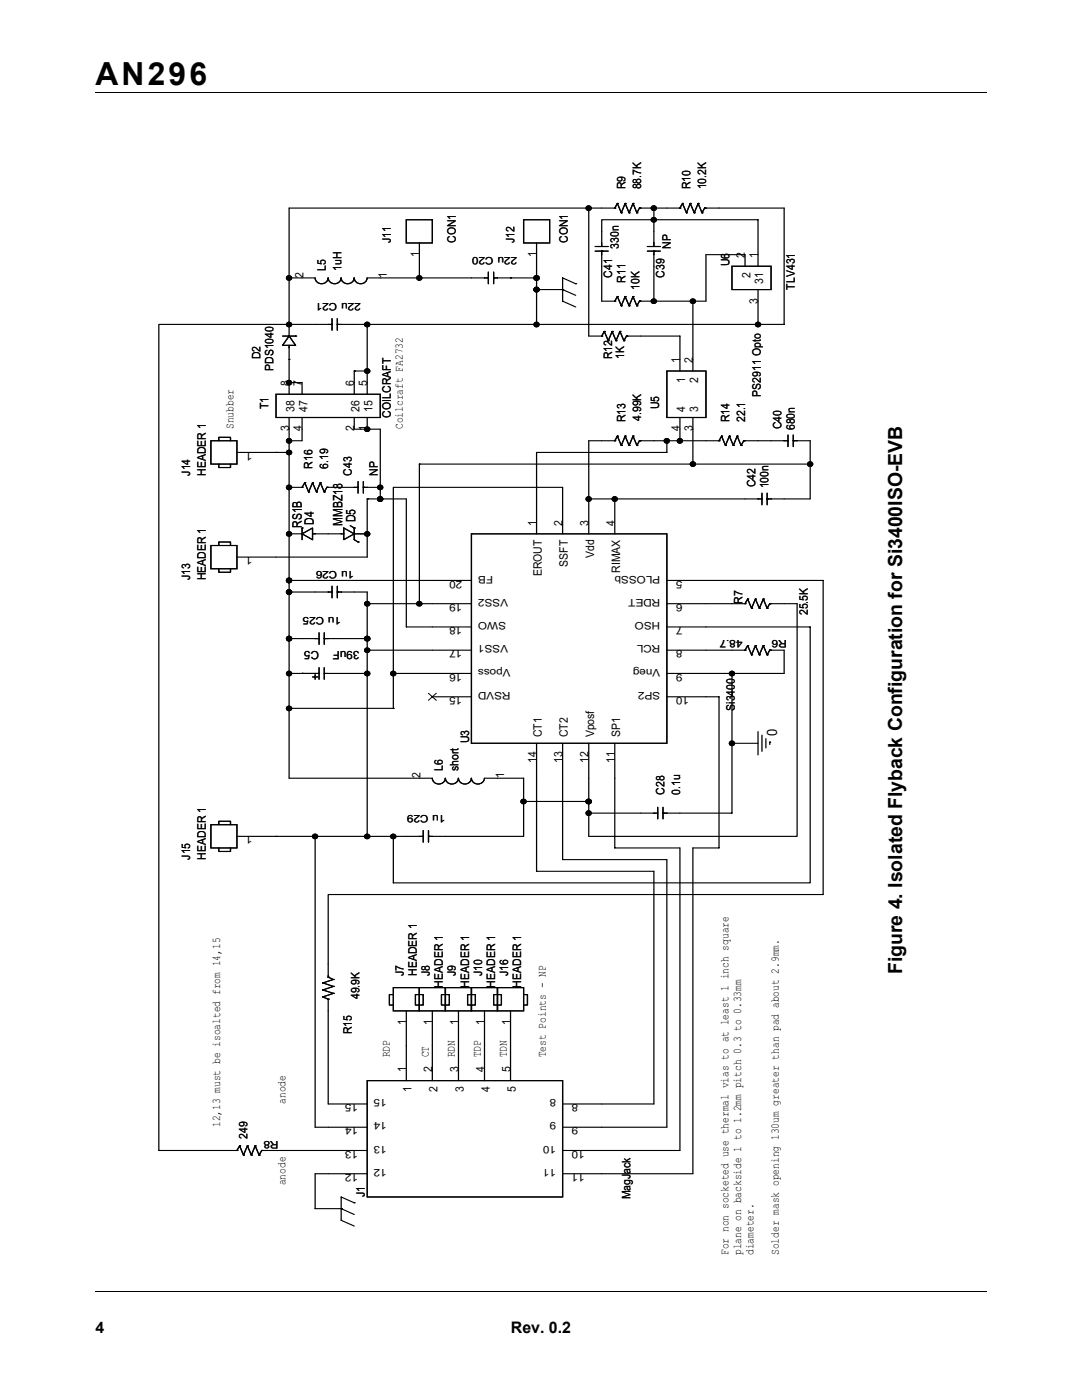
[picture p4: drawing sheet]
<svg xmlns="http://www.w3.org/2000/svg" width="216mm" height="279mm" viewBox="0 0 216 279" stroke-linecap="round" stroke-linejoin="round" font-family="sans-serif">
<path d="M19 18.4h177.8M19.1 257.8h177.8" fill="none" stroke="#000" stroke-width=".2"/>
<g fill="#fff">
<path d="M159.3 259.4h38.1v14.5h-38.1z"/>
<path d="M159.4 259.4h38v14.5h-38z"/>
<path d="M27.8 28.4h140.9v224.4h-140.9z"/>
</g>
<g fill="none" stroke="#000" stroke-width=".24">
<path d="M57.7 55.5h5.2a1.3 1.3 0 0 0 1.3 1.1 1.3 1.3 0 0 0 1.3-1.1M65.5 55.5a1.29 1.29 0 0 0 1.3 1.1 1.29 1.29 0 0 0 1.3-1.1M68.1 55.5a1.3 1.3 0 0 0 1.3 1.1 1.3 1.3 0 0 0 1.3-1.1 1.3 1.3 0 0 0 1.3 1.1 1.3 1.3 0 0 0 1.3-1.1M73.3 55.5h24.1M81.1 43.9h5.2v4.6h-5.2zM83.7 55.5h.1M83.7 48.5v7M97.4 54.3v2.3M98.5 55.5h.1M98.5 55.5h8.6M98.5 54.3v2.3M101.9 55.5h.1"/>
<path d="M104.5 43.9h5.2v4.6h-5.2zM107.1 57.8h.1M107.1 48.5v16.2M107.1 57.8h5.2M112.3 57.8h.1M112.3 57.8l2.6 1.1M114.9 56.6h.1M114.9 56.6l-2.6-1.1v4.6l2.6 1.2M117.5 41.5h.1M117.5 41.5v25.6h2.6M118.8 50.1h2.6M118.8 49.2h2.6"/>
<path d="M120.1 50.1h.1M120.1 50.1v10h2.6M122.7 41.5h.1M122.7 41.5h-65v25.6M123.2 59.2h.1M123.2 40.6h.1M123.2 59.2l.8 1.8M123.2 59.2l-.5 .9M123.2 40.6l.8 1.9M123.2 40.6l-.5 .9M124 42.5h.1M124.7 59.2h.1"/>
<path d="M124.7 40.6h.1M124.7 59.2l.8 1.8M124.7 59.2l-.7 1.8M124.7 40.6l.8 1.9M124.7 40.6l-.7 1.9M125.5 42.5h.1M126.3 59.2h.1M126.3 40.6h.1M126.3 59.2l.8 1.8M126.3 59.2l-.8 1.8M126.3 40.6l.8 1.9M126.3 40.6l-.8 1.9"/>
<path d="M127.1 42.5h.1M127.6 41.5h.1M127.6 41.5h8.1M127.6 41.5l-.5 1M129.2 50.1h2.6M129.2 49.2h2.6M130.5 43.9h.1M130.5 41.5h.1M130.5 43.9h-10.4v5.3M130.5 50.1h.1M130.5 41.5v7.7M130.5 50.1v10"/>
<path d="M130.5 43.9h20.8v9.2M135.7 41.5h.1M136.2 40.6h.1M136.2 40.6l.8 1.9M136.2 40.6l-.5 .9M137 42.5h.1M137.7 40.6h.1M137.7 40.6l.8 1.9M137.7 40.6l-.7 1.9M138.5 42.5h.1M139.3 40.6h.1M139.3 40.6l.8 1.9"/>
<path d="M139.3 40.6l-.8 1.9M140.1 42.5h.1M140.6 41.5h.1M140.6 41.5h15.9v23.2h-89.2M140.6 41.5l-.5 1M146.1 53.1h7.8v4.7h-7.8zM148.7 53.1v-2.3h-7.8v9.3h-2.6M151.3 57.8v6.9M55.1 78.7h20.8v4.6h-20.8zM56.4 67.1h2.6M57.7 64.7h.1M57.7 64.7h-26v164.9h15.6"/>
<path d="M57.7 71.7v4.7h2.6v2.3M57.7 71.7h.1M57.7 67.1l1.3 1.8h-2.6zM57.7 68.9v2.8M57.7 76.4v2.3M57.7 64.7h8.6M59 67.1h.1M66.3 63.6v2.3M67.3 64.7h.1M67.3 63.6v2.3M70.7 74h.1M70.7 74h2.6"/>
<path d="M70.7 74v4.7M73.3 74h.1M73.3 64.7v14M107.1 64.7h.1M120.1 67.1h.1M120.6 66.1h.1M120.6 66.1l.8 1.9M120.6 66.1l-.5 1M121.4 68h.1M122.2 66.1h.1M122.2 66.1l.7 1.9M122.2 66.1l-.8 1.9"/>
<path d="M122.7 60.1h.1M122.9 68h.1M123.7 66.1h.1M123.7 66.1l.8 1.9M123.7 66.1l-.8 1.9M124 61h.1M124.5 68h.1M125 67.1h.1M125 67.1h10.7v6.9M125 67.1l-.5 .9M125.5 61h.1M127.1 61h.1"/>
<path d="M127.6 60.1h.1M127.6 60.1h2.9M127.6 60.1l-.5 .9M130.5 60.1h.1M130.5 60.1h7.8v13.9M133.1 74h7.8v9.3h-7.8zM138.3 60.1h.1M42.1 88h5.2v4.6h-5.2zM43.7 88v-.7h2.3v.7M43.7 92.6v.7h2.3v-.7M47.3 90.3h10.4M55.1 90.3h.1"/>
<path d="M57.7 88h.1M57.7 97.3h.1M57.7 83.3v51.1M57.7 97.3h2.6M60.3 97.3h.1M60.3 83.3v4.7h-2.6M60.8 96.3h.1M60.8 96.3l.8 1.9M60.8 96.3l-.5 1M61.6 98.2h.1M62.4 96.3h.1M62.4 96.3l.7 1.9"/>
<path d="M62.4 96.3l-.8 1.9M63.1 98.2h.1M63.9 96.3h.1M63.9 96.3l.8 1.9M63.9 96.3l-.8 1.9M64.7 98.2h.1M65.2 97.3h.1M65.2 97.3h6.3M65.2 97.3l-.5 .9M70.7 83.3v2.4h5.2v13.9M71.5 96.1v2.3M72.5 97.3h.1"/>
<path d="M72.5 97.3h3.4M72.5 96.1v2.3M73.3 85.7h.1M73.3 99.6h.1M73.3 83.3v2.4M73.3 99.6v11.6h-26M73.3 99.6h7.8v25.5h13M75.9 97.3h.1M75.9 99.6h.1M83.7 92.6h.1M83.7 92.6v27.9M117.5 99.6h.1"/>
<path d="M117.5 99.6h34.5M122.7 99.6h.1M122.7 88h.1M122.7 88h-5.2v18.5M122.7 99.6v6.9M123.2 87h.1M123.2 87l.8 1.9M123.2 87l-.5 1M124 88.9h.1M124.7 87h.1M124.7 87l.8 1.9M124.7 87l-.7 1.9"/>
<path d="M125.5 88.9h.1M126.3 87h.1M126.3 87l.8 1.9M126.3 87l-.8 1.9M127.1 88.9h.1M127.6 88h.1M127.6 88h5.5M127.6 88l-.5 .9M133.1 88h.1M133.1 88v2.3h-26v16.2M135.7 88h.1M135.7 83.3v4.7h-2.6"/>
<path d="M135.7 88h7.8M138.3 92.6h.1M138.3 83.3v9.3h-54.6M138.3 92.6h23.4M143.5 88h.1M144 87h.1M144 87l.8 1.9M144 87l-.5 1M144.8 88.9h.1M145.5 87h.1M145.5 87l.8 1.9M145.5 87l-.7 1.9"/>
<path d="M146.3 88.9h.1M147.1 87h.1M147.1 87l.8 1.9M147.1 87l-.8 1.9M147.9 88.9h.1M148.4 88h.1M148.4 88h8.8M148.4 88l-.5 .9M152 98.4v2.3M153.1 99.6h.1M153.1 98.4v2.3M157.2 86.8v2.3"/>
<path d="M158.3 88h.1M158.3 88h3.4v11.6h-8.6M158.3 86.8v2.3M42.1 108.9h5.2v4.6h-5.2zM43.7 108.9v-.7h2.3v.7M43.7 113.5v.7h2.3v-.7M57.7 118.1h.1M57.7 115.8h.1M57.7 106.5h.1M57.7 118.1h8.6M57.7 115.8h36.4M57.7 106.5h2.6"/>
<path d="M60.3 106.5l2.1-1.1v2.3zM60.3 105.4h.1M60.3 105.4v2.3M62.4 106.5h6.2M66.3 117v2.3M67.3 118.1h.1M67.3 118.1h6v16.3M67.3 117v2.3M68.6 105.4l2.1 1.1-2.1 1.2zM69.9 104.9l.8 .5M70.7 105.4h.1M70.7 105.4v2.3l.8 .5"/>
<path d="M70.7 106.5h2.6M71.5 108.2h.1M73.3 106.5h.1M94.1 106.5h39v41.8h-39zM112.3 106.5v-9.2h-33.8v37.1M133.1 115.8h31.2v62.7h-98.8v16.5M149.2 119.6h.1M149.2 119.6l.8 1.8M149.2 119.6l-.5 .9M150.7 119.6h.1M150.7 119.6l.8 1.8M150.7 119.6l-.7 1.8"/>
<path d="M152.3 119.6h.1M152.3 119.6l.8 1.8M152.3 119.6l-.8 1.8M57.7 127.4h.1M57.7 134.4h.1M57.7 127.4h6M60.3 134.4h-2.6v7M60.3 134.4h.1M60.3 134.4h3.4M62.4 135.1h1M62.9 134.6v1M63.7 126.3v2.3"/>
<path d="M63.7 133.3v2.3M64.7 134.4h8.6v32.5M64.7 127.4h.1M64.7 127.4h8.6M64.7 126.3v2.3M64.7 133.3v2.3M73.3 129.8h.1M73.3 134.4h.1M73.3 127.4h.1M73.3 120.5h.1M73.3 129.8h20.8M73.3 120.5h20.8"/>
<path d="M86.3 139.1h7.8M94.1 134.4h-15.6v7M133.1 125.1h28.6v51.1h-83.2v-9.3M133.1 139.1h10.4v30.1h-5.2v65h-26M133.1 129.8h15.6M133.1 120.5h15.6M146.1 134.4h.1M146.1 134.4v13.9M148.7 129.8h.1M148.7 120.5h.1M149.2 128.8h.1M149.2 128.8l.8 1.9"/>
<path d="M149.2 128.8l-.5 1M150 130.7h.1M150 121.4h.1M150.7 128.8h.1M150.7 128.8l.8 1.9M150.7 128.8l-.7 1.9M151.5 130.7h.1M151.5 121.4h.1M152.3 128.8h.1M152.3 128.8l.8 1.9M152.3 128.8l-.8 1.9M153.1 130.7h.1"/>
<path d="M153.1 121.4h.1M153.6 120.5h5.5v46.4h-41.6v-18.6M153.6 129.8h.1M153.6 120.5h.1M153.6 129.8h2.9v4.6h-23.4M153.6 129.8l-.5 .9M153.6 120.5l-.5 .9M57.7 141.4h.1M78.5 141.4h.1M78.5 141.4h-20.8v13.9h28.6M86.3 155.3a1.3 1.3 0 0 0 1.3 1.2 1.3 1.3 0 0 0 1.3-1.2M88.9 155.3a1.31 1.31 0 0 0 1.3 1.2 1.31 1.31 0 0 0 1.3-1.2 1.29 1.29 0 0 0 1.3 1.2 1.29 1.29 0 0 0 1.3-1.2"/>
<path d="M94.1 155.3a1.3 1.3 0 0 0 1.3 1.2 1.3 1.3 0 0 0 1.3-1.2M96.7 155.3h7.8v11.6h-19M104.5 159.9h.1M104.5 159.9h13M107.1 148.3v25.6h23.4v46.4h-18.2M112.3 148.3v23.3h20.8v53.4h-20.8M122.7 148.3v20.9h13v60.4h-23.4M146.1 148.3h.1M151.3 148.3h-5.2v14h-13.8M151.3 146v4.7M152 146.7v3.3M152.8 147.4v1.9"/>
<path d="M153.6 148.1h.1M153.6 148.1v.5M42.1 164.6h5.2v4.6h-5.2zM43.7 164.6v-.7h2.3v.7M43.7 169.2v.7h2.3v-.7M47.3 166.9h37.1M55.1 166.9h.1M62.9 166.9v58.1h10.4M73.3 166.9h.1M78.5 166.9h.1M84.4 165.8v2.3M85.5 166.9h.1"/>
<path d="M85.5 165.8v2.3M117.5 162.3h.1M117.5 162.3h13.7M131.2 161.1v2.3M132.3 162.3h.1M132.3 161.1v2.3M64.4 196.2h.1M64.4 197.6h.1M64.4 199h.1M64.4 196.2l2.1 .7M64.4 197.6l2.1 .7M64.4 199l1.1 .4"/>
<path d="M65.5 199.4h.1M65.5 195h.1M65.5 199.4v20.9h7.8M65.5 195l1 .5M66.5 195.5h.1M66.5 196.9h.1M66.5 198.3h.1M66.5 195.5l-2.1 .7M66.5 196.9l-2.1 .7M66.5 198.3l-2.1 .7M78.5 197.1h5.2v4.6h-5.2zM78.5 198.5h-.8v2.1h.8"/>
<path d="M82.9 198.5h1.5v2.1h-1.5zM83.7 197.1h5.2v4.6h-5.2zM88.1 198.5h1.6v2.1h-1.6zM88.9 197.1h5.2v4.6h-5.2zM93.3 198.5h1.6v2.1h-1.6zM94.1 197.1h5.2v4.6h-5.2zM98.5 198.5h1.6v2.1h-1.6zM99.3 197.1h5.2v4.6h-5.2zM104.5 198.5h.7v2.1h-.7M73.3 215.7h39v23.2h-39zM81.1 201.7v14M86.3 201.7v14"/>
<path d="M91.5 201.7v14M96.7 201.7v14M101.9 201.7v14M47.3 229.6h.1M47.8 228.7h.1M47.8 228.7l.8 1.8M47.8 228.7l-.5 .9M48.6 230.5h.1M49.4 228.7h.1M49.4 228.7l.8 1.8M49.4 228.7l-.8 1.8M50.2 230.5h.1"/>
<path d="M50.9 228.7h.1M50.9 228.7l.8 1.8M50.9 228.7l-.7 1.8M51.7 230.5h.1M52.2 229.6h.1M52.2 229.6h21.1M52.2 229.6l-.5 .9M73.3 234.2h-10.4v7h5.2M68.1 241.2h.1M68.1 241.2l2.6 1.2M70.7 240h.1M70.7 240l-2.6-1.1v4.6l2.6 1.2"/>
</g>
<g fill="#000" stroke="#000" stroke-width=".24">
<circle cx="57.7" cy="55.5" r=".49"/>
<circle cx="83.7" cy="55.5" r=".49"/>
<circle cx="107.1" cy="55.5" r=".49"/>
<circle cx="107.1" cy="57.8" r=".49"/>
<circle cx="117.5" cy="41.6" r=".49"/>
<circle cx="130.5" cy="41.6" r=".49"/>
<circle cx="130.5" cy="43.9" r=".49"/>
<circle cx="57.7" cy="76.4" r=".49"/>
<circle cx="57.7" cy="64.8" r=".49"/>
<circle cx="73.3" cy="64.8" r=".49"/>
<circle cx="73.3" cy="74.1" r=".49"/>
<circle cx="107.1" cy="64.8" r=".49"/>
<circle cx="130.5" cy="60.1" r=".49"/>
<circle cx="138.3" cy="60.1" r=".49"/>
<circle cx="151.3" cy="64.8" r=".49"/>
<circle cx="57.7" cy="97.3" r=".49"/>
<circle cx="57.7" cy="90.3" r=".49"/>
<circle cx="57.7" cy="88" r=".49"/>
<circle cx="73.3" cy="85.7" r=".49"/>
<circle cx="75.9" cy="97.3" r=".49"/>
<circle cx="75.9" cy="99.6" r=".49"/>
<circle cx="117.5" cy="99.6" r=".49"/>
<circle cx="122.7" cy="99.6" r=".49"/>
<circle cx="133" cy="88" r=".49"/>
<circle cx="135.7" cy="88" r=".49"/>
<circle cx="138.3" cy="92.6" r=".49"/>
<circle cx="161.7" cy="92.6" r=".49"/>
<circle cx="57.7" cy="115.9" r=".49"/>
<circle cx="57.7" cy="106.6" r=".49"/>
<circle cx="57.7" cy="118.2" r=".49"/>
<circle cx="73.3" cy="106.6" r=".49"/>
<circle cx="57.7" cy="134.4" r=".49"/>
<circle cx="57.7" cy="127.5" r=".49"/>
<circle cx="73.3" cy="134.4" r=".49"/>
<circle cx="73.3" cy="120.5" r=".49"/>
<circle cx="73.3" cy="127.5" r=".49"/>
<circle cx="73.3" cy="129.8" r=".49"/>
<circle cx="78.5" cy="134.4" r=".49"/>
<circle cx="83.7" cy="120.5" r=".49"/>
<circle cx="146" cy="134.4" r=".49"/>
<circle cx="57.7" cy="141.4" r=".49"/>
<circle cx="104.5" cy="160" r=".49"/>
<circle cx="117.5" cy="160" r=".49"/>
<circle cx="146" cy="148.4" r=".49"/>
<circle cx="62.9" cy="167" r=".49"/>
<circle cx="73.3" cy="167" r=".49"/>
<circle cx="78.5" cy="167" r=".49"/>
<circle cx="117.5" cy="162.3" r=".49"/>
</g>
<path d="M85.5 138.4l1.6 1.4M87.1 138.3l-1.6 1.5" fill="none" stroke="#000" stroke-width=".2"/>
<text font-size="6.3" x="19" y="16.9">AN296</text>
<text font-size="3.9" x="180" y="194.4" transform="rotate(-90 180 194.4)">Figure 4. Isolated Flyback Configuration for Si3400ISO-EVB</text>
<g font-size="3.2">
<text x="19" y="266">4</text>
<text x="102" y="266">Rev. 0.2</text>
</g>
<text font-size="2.9" x="155.1" y="147" transform="rotate(-90 155.1 147)">0</text>
<g font-size="2.6">
<text x="60.3" y="105.4" transform="rotate(-90 60.3 105.4)">RS1B</text>
<text x="62.6" y="104.7" transform="rotate(-90 62.6 104.7)">D4</text>
<text x="68.3" y="104.9" transform="rotate(-90 68.3 104.9)">MMBZ18</text>
<text x="70.9" y="104.2" transform="rotate(-90 70.9 104.2)">D5</text>
</g>
<g font-size="2.3">
<text x="124.8" y="37.8" transform="rotate(-90 124.8 37.8)">R9</text>
<text x="127.9" y="37.8" transform="rotate(-90 127.9 37.8)">88.7K</text>
<text x="137.8" y="37.8" transform="rotate(-90 137.8 37.8)">R10</text>
<text x="140.9" y="37.8" transform="rotate(-90 140.9 37.8)">10.2K</text>
<text x="78" y="48.5" transform="rotate(-90 78 48.5)">J11</text>
<text x="83.7" y="51.3" transform="rotate(-90 83.7 51.3)">1</text>
<text x="91" y="48.5" transform="rotate(-90 91 48.5)">CON1</text>
<text x="102.7" y="48.5" transform="rotate(-90 102.7 48.5)">J12</text>
<text x="107" y="51.3" transform="rotate(-90 107 51.3)">1</text>
<text x="113.3" y="48.5" transform="rotate(-90 113.3 48.5)">CON1</text>
<text x="123.5" y="49.7" transform="rotate(-90 123.5 49.7)">330n</text>
<text x="133.9" y="49.7" transform="rotate(-90 133.9 49.7)">NP</text>
<text x="145.6" y="53.1" transform="rotate(-90 145.6 53.1)">U6</text>
<text x="148.6" y="51.5" transform="rotate(-90 148.6 51.5)">2</text>
<text x="151.2" y="51.5" transform="rotate(-90 151.2 51.5)">1</text>
<text x="60.5" y="55.4" transform="rotate(-90 60.5 55.4)">2</text>
<text x="65" y="54.1" transform="rotate(-90 65 54.1)">L5</text>
<text x="68.1" y="54.1" transform="rotate(-90 68.1 54.1)">1uH</text>
<text x="77.2" y="55.4" transform="rotate(-90 77.2 55.4)">1</text>
<text x="122.2" y="55.5" transform="rotate(-90 122.2 55.5)">C41</text>
<text x="124.8" y="56.4" transform="rotate(-90 124.8 56.4)">R11</text>
<text x="127.6" y="57.8" transform="rotate(-90 127.6 57.8)">10K</text>
<text x="132.6" y="55.5" transform="rotate(-90 132.6 55.5)">C39</text>
<text x="149.7" y="55.5" transform="rotate(-90 149.7 55.5)">2</text>
<text x="152.3" y="56.6" transform="rotate(-90 152.3 56.6)">31</text>
<text x="158.6" y="57.8" transform="rotate(-90 158.6 57.8)">TLV431</text>
<text x="151.2" y="60.6" transform="rotate(-90 151.2 60.6)">3</text>
<text x="52" y="71.7" transform="rotate(-90 52 71.7)">D2</text>
<text x="122.2" y="71.7" transform="rotate(-90 122.2 71.7)">R12</text>
<text x="124.5" y="71.7" transform="rotate(-90 124.5 71.7)">1K</text>
<text x="54.6" y="74" transform="rotate(-90 54.6 74)">PDS1040</text>
<text x="57.7" y="77.1" transform="rotate(-90 57.7 77.1)">8</text>
<text x="60.3" y="77.1" transform="rotate(-90 60.3 77.1)">7</text>
<text x="70.7" y="77.1" transform="rotate(-90 70.7 77.1)">6</text>
<text x="73.3" y="77.1" transform="rotate(-90 73.3 77.1)">5</text>
<text x="135.6" y="72.4" transform="rotate(-90 135.6 72.4)">1</text>
<text x="136.7" y="76.4" transform="rotate(-90 136.7 76.4)">1</text>
<text x="138.2" y="72.4" transform="rotate(-90 138.2 72.4)">2</text>
<text x="139.3" y="76.4" transform="rotate(-90 139.3 76.4)">2</text>
<text x="53.5" y="81.7" transform="rotate(-90 53.5 81.7)">T1</text>
<text x="58.7" y="82.2" transform="rotate(-90 58.7 82.2)">38</text>
<text x="61.3" y="82.2" transform="rotate(-90 61.3 82.2)">47</text>
<text x="71.7" y="82.2" transform="rotate(-90 71.7 82.2)">26</text>
<text x="74.3" y="82.2" transform="rotate(-90 74.3 82.2)">15</text>
<text x="78" y="83.3" transform="rotate(-90 78 83.3)">COILCRAFT</text>
<text x="131.5" y="81.7" transform="rotate(-90 131.5 81.7)">U5</text>
<text x="136.7" y="82.2" transform="rotate(-90 136.7 82.2)">4</text>
<text x="139.3" y="82.2" transform="rotate(-90 139.3 82.2)">3</text>
<text x="151.8" y="79.1" transform="rotate(-90 151.8 79.1)">PS2911 Opto</text>
<text x="46.6" y="85.6" transform="rotate(-90 46.6 85.6)">Snubber</text>
<text x="57.7" y="86.1" transform="rotate(-90 57.7 86.1)">3</text>
<text x="60.3" y="86.1" transform="rotate(-90 60.3 86.1)">4</text>
<text x="70.7" y="86.1" transform="rotate(-90 70.7 86.1)">2</text>
<text x="73.3" y="86.1" transform="rotate(-90 73.3 86.1)">1</text>
<text x="80.4" y="85.6" transform="rotate(-90 80.4 85.6)">Coilcraft FA2732</text>
<text x="124.8" y="84.2" transform="rotate(-90 124.8 84.2)">R13</text>
<text x="127.9" y="84" transform="rotate(-90 127.9 84)">4.99K</text>
<text x="135.6" y="86.1" transform="rotate(-90 135.6 86.1)">4</text>
<text x="138.2" y="86.1" transform="rotate(-90 138.2 86.1)">3</text>
<text x="145.6" y="84.2" transform="rotate(-90 145.6 84.2)">R14</text>
<text x="148.7" y="84.2" transform="rotate(-90 148.7 84.2)">22.1</text>
<text x="156" y="85.7" transform="rotate(-90 156 85.7)">C40</text>
<text x="158.6" y="85.9" transform="rotate(-90 158.6 85.9)">680n</text>
<text x="38" y="94.9" transform="rotate(-90 38 94.9)">J14</text>
<text x="41.1" y="94.9" transform="rotate(-90 41.1 94.9)">HEADER 1</text>
<text x="62.4" y="93.5" transform="rotate(-90 62.4 93.5)">R16</text>
<text x="65.5" y="93.5" transform="rotate(-90 65.5 93.5)">6.19</text>
<text x="70.2" y="94.9" transform="rotate(-90 70.2 94.9)">C43</text>
<text x="75.4" y="94.9" transform="rotate(-90 75.4 94.9)">NP</text>
<text x="150.8" y="97.3" transform="rotate(-90 150.8 97.3)">C42</text>
<text x="153.4" y="97.5" transform="rotate(-90 153.4 97.5)">100n</text>
<text x="107" y="104.9" transform="rotate(-90 107 104.9)">1</text>
<text x="112.2" y="104.9" transform="rotate(-90 112.2 104.9)">2</text>
<text x="117.5" y="104.9" transform="rotate(-90 117.5 104.9)">3</text>
<text x="122.7" y="104.9" transform="rotate(-90 122.7 104.9)">4</text>
<text x="113.3" y="113.1" transform="rotate(-90 113.3 113.1)">SSFT</text>
<text x="118.5" y="111.4" transform="rotate(-90 118.5 111.4)">Vdd</text>
<text x="38" y="115.8" transform="rotate(-90 38 115.8)">J13</text>
<text x="41.1" y="115.8" transform="rotate(-90 41.1 115.8)">HEADER 1</text>
<text x="108.1" y="115" transform="rotate(-90 108.1 115)">EROUT</text>
<text x="123.7" y="114.3" transform="rotate(-90 123.7 114.3)">RIMAX</text>
<text x="148.2" y="120.5" transform="rotate(-90 148.2 120.5)">R7</text>
<text x="161.2" y="122.8" transform="rotate(-90 161.2 122.8)">25.5K</text>
<text x="63.7" y="129.9" transform="rotate(-180 63.7 129.9)">C5</text>
<text x="71.7" y="129.9" transform="rotate(-180 71.7 129.9)">39uF</text>
<text x="146.6" y="141.8" transform="rotate(-90 146.6 141.8)">Si3400</text>
<text x="93.6" y="148.3" transform="rotate(-90 93.6 148.3)">U3</text>
<text x="108.1" y="147.2" transform="rotate(-90 108.1 147.2)">CT1</text>
<text x="113.3" y="147.2" transform="rotate(-90 113.3 147.2)">CT2</text>
<text x="118.5" y="147.2" transform="rotate(-90 118.5 147.2)">Vposf</text>
<text x="123.7" y="147.2" transform="rotate(-90 123.7 147.2)">SP1</text>
<text x="83.9" y="155.3" transform="rotate(-90 83.9 155.3)">2</text>
<text x="88.4" y="153.9" transform="rotate(-90 88.4 153.9)">L6</text>
<text x="91.5" y="153.9" transform="rotate(-90 91.5 153.9)">short</text>
<text x="100.6" y="155.3" transform="rotate(-90 100.6 155.3)">1</text>
<text x="107" y="152.3" transform="rotate(-90 107 152.3)">14</text>
<text x="112.2" y="152.3" transform="rotate(-90 112.2 152.3)">13</text>
<text x="117.5" y="152.3" transform="rotate(-90 117.5 152.3)">12</text>
<text x="122.7" y="152.3" transform="rotate(-90 122.7 152.3)">11</text>
<text x="132.6" y="158.6" transform="rotate(-90 132.6 158.6)">C28</text>
<text x="135.7" y="158.6" transform="rotate(-90 135.7 158.6)">0.1u</text>
<text x="38" y="171.6" transform="rotate(-90 38 171.6)">J15</text>
<text x="41.1" y="171.6" transform="rotate(-90 41.1 171.6)">HEADER 1</text>
<text x="80.6" y="194.8" transform="rotate(-90 80.6 194.8)">J7</text>
<text x="83.2" y="194.8" transform="rotate(-90 83.2 194.8)">HEADER 1</text>
<text x="85.8" y="194.8" transform="rotate(-90 85.8 194.8)">J8</text>
<text x="88.4" y="197.1" transform="rotate(-90 88.4 197.1)">HEADER 1</text>
<text x="91" y="194.8" transform="rotate(-90 91 194.8)">J9</text>
<text x="93.6" y="197.1" transform="rotate(-90 93.6 197.1)">HEADER 1</text>
<text x="96.2" y="194.8" transform="rotate(-90 96.2 194.8)">J10</text>
<text x="98.8" y="197.1" transform="rotate(-90 98.8 197.1)">HEADER 1</text>
<text x="101.4" y="194.8" transform="rotate(-90 101.4 194.8)">J16</text>
<text x="104" y="197.1" transform="rotate(-90 104 197.1)">HEADER 1</text>
<text x="71.8" y="199.4" transform="rotate(-90 71.8 199.4)">49.9K</text>
<text x="70.2" y="206.4" transform="rotate(-90 70.2 206.4)">R15</text>
<text x="81.1" y="204.5" transform="rotate(-90 81.1 204.5)">1</text>
<text x="86.2" y="204.5" transform="rotate(-90 86.2 204.5)">1</text>
<text x="91.5" y="204.5" transform="rotate(-90 91.5 204.5)">1</text>
<text x="96.7" y="204.5" transform="rotate(-90 96.7 204.5)">1</text>
<text x="101.9" y="204.5" transform="rotate(-90 101.9 204.5)">1</text>
<text x="77.8" y="211" transform="rotate(-90 77.8 211)">RDP</text>
<text x="81.1" y="214" transform="rotate(-90 81.1 214)">1</text>
<text x="85.6" y="211" transform="rotate(-90 85.6 211)">CT</text>
<text x="86.2" y="214" transform="rotate(-90 86.2 214)">2</text>
<text x="90.8" y="211" transform="rotate(-90 90.8 211)">RDN</text>
<text x="91.5" y="214" transform="rotate(-90 91.5 214)">3</text>
<text x="95.9" y="211" transform="rotate(-90 95.9 211)">TDP</text>
<text x="96.7" y="214" transform="rotate(-90 96.7 214)">4</text>
<text x="101.1" y="211" transform="rotate(-90 101.1 211)">TDN</text>
<text x="101.9" y="214" transform="rotate(-90 101.9 214)">5</text>
<text x="108.9" y="211" transform="rotate(-90 108.9 211)">Test Points - NP</text>
<text x="57" y="220.3" transform="rotate(-90 57 220.3)">anode</text>
<text x="82.1" y="218" transform="rotate(-90 82.1 218)">1</text>
<text x="87.3" y="218" transform="rotate(-90 87.3 218)">2</text>
<text x="92.5" y="218" transform="rotate(-90 92.5 218)">3</text>
<text x="97.7" y="218" transform="rotate(-90 97.7 218)">4</text>
<text x="102.9" y="218" transform="rotate(-90 102.9 218)">5</text>
<text x="44" y="225" transform="rotate(-90 44 225)">12,13 must be isoalted from 14,15</text>
<text x="49.4" y="227.3" transform="rotate(-90 49.4 227.3)">249</text>
<text x="57" y="236.6" transform="rotate(-90 57 236.6)">anode</text>
<text x="72.8" y="238.9" transform="rotate(-90 72.8 238.9)">J1</text>
<text x="125.8" y="239.4" transform="rotate(-90 125.8 239.4)">MagJack</text>
<text x="145.3" y="250.5" transform="rotate(-90 145.3 250.5)">For non socketed use thermal vias to at least 1 inch square</text>
<text x="147.9" y="250.5" transform="rotate(-90 147.9 250.5)">plane on backside 1 to 1.2mm pitch 0.3 to 0.33mm</text>
<text x="150.4" y="250.5" transform="rotate(-90 150.4 250.5)">diameter.</text>
<text x="155.4" y="250.5" transform="rotate(-90 155.4 250.5)">Solder mask opening 130um greater than pad about 2.9mm.</text>
</g>
<g font-size="2.1">
<text x="103.2" y="51.2" transform="rotate(-180 103.2 51.2)">22u C20</text>
<text x="72" y="60.5" transform="rotate(-180 72 60.5)">22u C21</text>
<text x="50.4" y="90.3" transform="rotate(-180 50.4 90.3)">1</text>
<text x="50.4" y="111.2" transform="rotate(-180 50.4 111.2)">1</text>
<text x="70.7" y="113.9" transform="rotate(-180 70.7 113.9)">1u C26</text>
<text x="92.2" y="115.9" transform="rotate(-180 92.2 115.9)">20</text>
<text x="98.4" y="114.9" transform="rotate(-180 98.4 114.9)">FB</text>
<text x="101.4" y="119.5" transform="rotate(-180 101.4 119.5)">VSS2</text>
<text x="131.8" y="119.5" transform="rotate(-180 131.8 119.5)">RDET</text>
<text x="131.8" y="114.9" transform="rotate(-180 131.8 114.9)">PLOSSb</text>
<text x="136.2" y="115.9" transform="rotate(-180 136.2 115.9)">5</text>
<text x="68.1" y="123.2" transform="rotate(-180 68.1 123.2)">1u C25</text>
<text x="92.2" y="120.5" transform="rotate(-180 92.2 120.5)">19</text>
<text x="92.2" y="125.1" transform="rotate(-180 92.2 125.1)">18</text>
<text x="101" y="124.1" transform="rotate(-180 101 124.1)">SWO</text>
<text x="131.8" y="124.1" transform="rotate(-180 131.8 124.1)">HSO</text>
<text x="136.2" y="120.5" transform="rotate(-180 136.2 120.5)">6</text>
<text x="136.2" y="125.1" transform="rotate(-180 136.2 125.1)">7</text>
<text x="92.2" y="129.8" transform="rotate(-180 92.2 129.8)">17</text>
<text x="101.4" y="128.8" transform="rotate(-180 101.4 128.8)">VSS1</text>
<text x="131.8" y="128.8" transform="rotate(-180 131.8 128.8)">RCL</text>
<text x="136.2" y="129.8" transform="rotate(-180 136.2 129.8)">8</text>
<text x="148.1" y="127.8" transform="rotate(-180 148.1 127.8)">48.7</text>
<text x="157" y="127.8" transform="rotate(-180 157 127.8)">R6</text>
<text x="92.2" y="134.4" transform="rotate(-180 92.2 134.4)">16</text>
<text x="101.9" y="133.4" transform="rotate(-180 101.9 133.4)">Vposs</text>
<text x="131.8" y="133.4" transform="rotate(-180 131.8 133.4)">Vneg</text>
<text x="136.2" y="134.4" transform="rotate(-180 136.2 134.4)">9</text>
<text x="92.2" y="139.1" transform="rotate(-180 92.2 139.1)">15</text>
<text x="101.9" y="138.1" transform="rotate(-180 101.9 138.1)">RSVD</text>
<text x="131.8" y="138.1" transform="rotate(-180 131.8 138.1)">SP2</text>
<text x="137.5" y="139.1" transform="rotate(-180 137.5 139.1)">10</text>
<text x="50.4" y="166.9" transform="rotate(-180 50.4 166.9)">1</text>
<text x="88.9" y="162.7" transform="rotate(-180 88.9 162.7)">1u C29</text>
<text x="71.5" y="220.3" transform="rotate(-180 71.5 220.3)">15</text>
<text x="77.2" y="219.3" transform="rotate(-180 77.2 219.3)">15</text>
<text x="111" y="219.3" transform="rotate(-180 111 219.3)">8</text>
<text x="115.4" y="220.3" transform="rotate(-180 115.4 220.3)">8</text>
<text x="55.6" y="227.7" transform="rotate(-180 55.6 227.7)">R8</text>
<text x="71.5" y="225" transform="rotate(-180 71.5 225)">14</text>
<text x="77.2" y="224" transform="rotate(-180 77.2 224)">14</text>
<text x="111" y="224" transform="rotate(-180 111 224)">9</text>
<text x="115.4" y="225" transform="rotate(-180 115.4 225)">9</text>
<text x="71.5" y="229.6" transform="rotate(-180 71.5 229.6)">13</text>
<text x="77.2" y="233.3" transform="rotate(-180 77.2 233.3)">12</text>
<text x="77.2" y="228.6" transform="rotate(-180 77.2 228.6)">13</text>
<text x="111" y="228.6" transform="rotate(-180 111 228.6)">10</text>
<text x="111" y="233.3" transform="rotate(-180 111 233.3)">11</text>
<text x="116.7" y="229.6" transform="rotate(-180 116.7 229.6)">10</text>
<text x="71.5" y="234.3" transform="rotate(-180 71.5 234.3)">12</text>
<text x="116.7" y="234.3" transform="rotate(-180 116.7 234.3)">11</text>
</g>
</svg>
